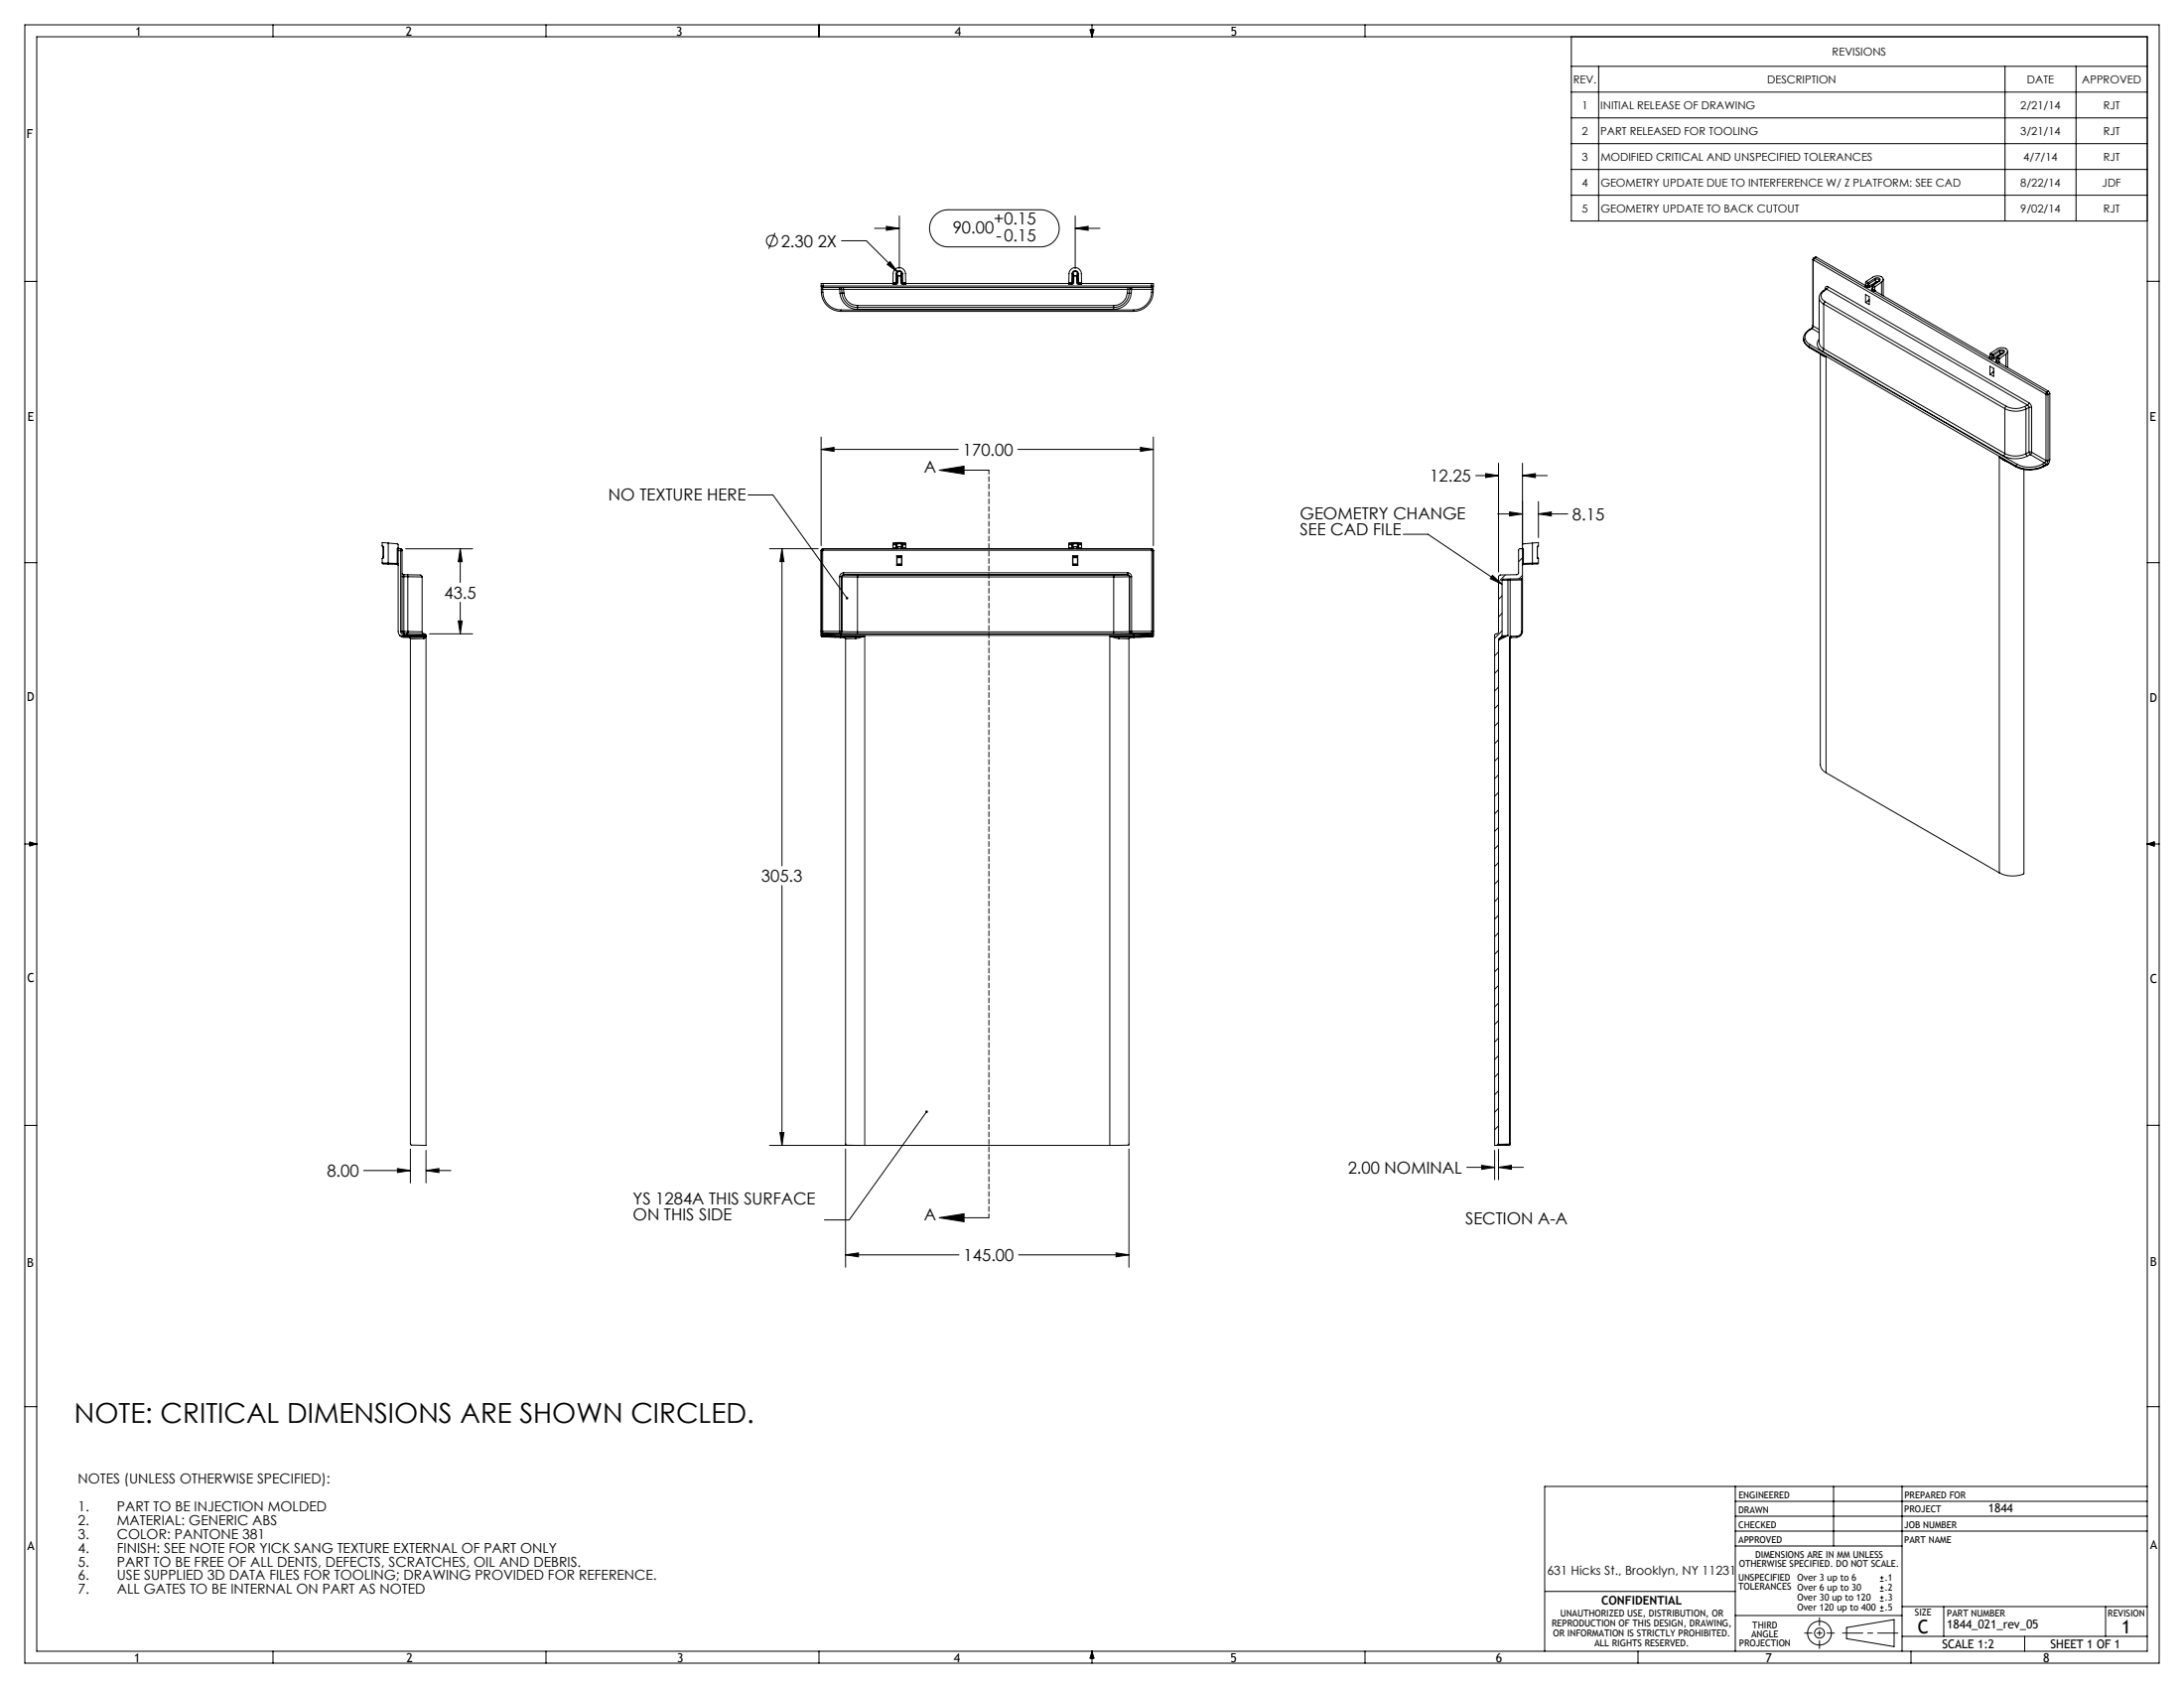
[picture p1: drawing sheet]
<svg xmlns="http://www.w3.org/2000/svg" width="559mm" height="432mm" viewBox="0 0 559 432" stroke-linecap="round" stroke-linejoin="round" font-family="sans-serif">
<g fill="none" stroke="#000" stroke-width=".25">
<path d="M6.3 6.4h546.1v419h-546.1zM9.4 9.4h540v413h-540zM69.8 6.4v3M139.7 6.4v3M209.5 6.4v3M278.9 7.6h1l-.5 1.8zM279.1 7.6l.3 1.8M279.4 6.4v3M279.7 7.6l-.3 1.8M349.2 6.4v3M402 9.4v47.1h147.4M402 17h147.4"/>
<path d="M409 17v39.5M513 17v39.5M531.2 17v39.5M402 30.2h147.4M402 36.8h147.4M402 23.6h147.4M198.3 59.6l-1.6 4M223.8 58.4h6.3M226.8 57.9l3.3 .5-3.3 .5zM230.1 55.2v13.6M239.2 55.1l1.6-1.1 1.5-.3h24a4.8 4.8 0 0 1 4.7 4.7 4.8 4.8 0 0 1-4.7 4.8h-23.7a4.8 4.8 0 0 1-4.4-3 4.8 4.8 0 0 1 1-5.1zM275.1 58.4l3.3-.5v1z"/>
<path d="M275.1 55.2v13.6M275.1 58.4h6.4M402 43.3h147.4M402 49.9h147.4M6.3 72h3.1M210.1 73.2l.5 .3M210.1 73.2h.5M210.1 73.2v.8M210.1 74h.4M210.1 74l.1 .8M210.2 74.8h.3M210.2 74.8a5 5 0 0 0 5 4.9"/>
<path d="M210.5 73.5v.5M210.5 74h4.3M210.5 74v.8M210.5 74.8a4.6 4.6 0 0 0 4.7 4.5M210.6 72.5h-.5v.7M210.6 72.5h18.6M210.6 72.5v.7M210.6 73.2v.3h84M210.6 73.2h84M214.8 73.5v.5M214.8 74l.1 1M214.9 75a4.5 4.5 0 0 0 4.5 4.1"/>
<path d="M215 73.5l.3 .5M215.2 79.3v.4M215.2 79.3h74.8M215.2 79.7h74.8M215.3 61.6h6.4l8 8M215.3 74h-.5M215.3 74h.1M215.3 74l.1 1M215.3 74h.5M215.4 75a4 4 0 0 0 4 3.7M215.4 75h-.5M215.8 73.5v.5"/>
<path d="M215.8 74h72.7M215.8 74l.1 1M215.9 75h-.5M215.9 75a3.5 3.5 0 0 0 3.5 3.2M219.4 78.2v.5M219.4 78.7v.4M219.4 78.2h65.6M219.4 78.7h65.6M219.4 79.1h65.6M227.7 66.9l2 2.7-2.7-2zM228.5 72.3v-2.3a1.57 1.57 0 0 1 1.6-1.5 1.57 1.57 0 0 1 1.6 1.5v2.3M228.5 72.3v.5h.7"/>
<path d="M228.5 72.3h.7M228.5 72.3l-.3 .2M229.2 72.3v.2M229.2 72.5v.3M229.3 70a.82 .82 0 0 1 .8-.8 .82 .82 0 0 1 .8 .8M229.3 70l-.1 2.3M229.5 72.3h-.3M229.5 72.3l-.3 .2M229.5 72.3h.2M229.5 70a.58 .58 0 0 1 .6-.5 .58 .58 0 0 1 .6 .5M229.5 70h-.2M229.5 70v2.3"/>
<path d="M229.5 70.1l.3 .4M229.7 72.3l-.1 .3-.4 .2M229.8 70.5h.6M229.8 70.5l-.1 1.8M230.4 70.5l.1 1.8M230.5 72.3h.2M230.5 72.3l.1 .3 .4 .2M230.7 70l-.3 .5M230.7 70h.2M230.7 70v2.3M230.7 72.3h.3M230.7 72.3l.3 .2"/>
<path d="M230.9 70l.1 2.3M231 72.3v.2M231 72.5v.3M231 72.3h.7M231 72.5h43.2M231.7 72.3l.3 .2M231.7 72.3v.5h-.7M273.5 72.3v-2.3a1.57 1.57 0 0 1 1.6-1.5 1.57 1.57 0 0 1 1.6 1.5v2.3M273.5 72.3v.5h.7M273.5 72.3h.7M273.5 72.3l-.3 .2M274.2 72.3v.2"/>
<path d="M274.2 72.5v.3M274.3 70a.82 .82 0 0 1 .8-.8 .82 .82 0 0 1 .8 .8M274.3 70l-.1 2.3M274.5 72.3h-.3M274.5 72.3l-.3 .2M274.5 72.3h.2M274.5 70a.58 .58 0 0 1 .6-.5 .58 .58 0 0 1 .6 .5M274.5 70h-.2M274.5 70v2.3M274.5 70.1l.3 .4M274.7 72.3l-.1 .3-.4 .2M274.8 70.5h.6"/>
<path d="M274.8 70.5l-.1 1.8M275.4 70.5l.1 1.8M275.5 72.3h.2M275.5 72.3l.1 .3 .4 .2M275.7 70l-.3 .5M275.7 70h.2M275.7 70v2.3M275.7 72.3h.3M275.7 72.3l.3 .2M275.9 70l.1 2.3M276 72.3v.2M276 72.5v.3"/>
<path d="M276 72.3h.7M276 72.5h18.6M276.7 72.3l.3 .2M276.7 72.3v.5h-.7M285 78.2v.5M285 78.7v.4M288.4 75h.5M288.4 75a3.5 3.5 0 0 1-3.4 3.2M288.5 73.5v.5M288.5 74l-.1 1M288.9 75a4 4 0 0 1-3.9 3.7M288.9 75h.5"/>
<path d="M289 74l.2-.3 .3-.2v.5M289 74h-.5M289 74h.5M289 74l-.1 1M289.4 75a4.5 4.5 0 0 1-4.4 4.1M289.5 74h5.2M289.5 74l-.1 1M290 79.3v.4M294.6 73.5h.1M294.6 73.2h.3M294.6 73.2v.3M294.6 72.5h.5v.7"/>
<path d="M294.6 72.5v.7M294.7 74.8a4.6 4.6 0 0 1-4.7 4.5M294.7 74.8h.3M294.7 73.5h.1M294.7 74h.4M294.7 74v.8M294.7 73.5v.5M294.9 73.2l-.2 .3M295 74.8a5 5 0 0 1-5 4.9M295 73.3l-.3 .2M295.1 74l-.1 .8M295.1 73.2l-.1 .2"/>
<path d="M295.1 73.2h-.2M295.1 73.2v.8M295.1 73.2h.1M463.8 66.4v16.9M463.8 66.4l.1 .2M463.9 66.6v16.8M464 66.5l-.1 .1M464 66.1h.3M464 66.5l59.4 34.3M464 66l-.2 .4M464.3 66.1l-.3 .4M464.3 66.1l59.4 34.2"/>
<path d="M464.5 65.8h.2M464.5 65.8l-.5 .3M464.7 65.8l12.6 7.2h-.1M464.7 65.8l-.4 .3M465.4 76.1v11.5M465.4 76.1l.4 1 .8 .7M466.5 74.4a2.17 2.17 0 0 0-1.1 1.8M466.6 77.8l46.4 26.7M466.6 77.8v11.5M466.8 74.4a1.44 1.44 0 0 0-.6 2.2l.8 .6M466.8 74.4h-.3M467 77.2l-.4 .6"/>
<path d="M467 77.2l46.3 26.7M467 73.8l.1 .2M467 73.8v.2M467.1 73.9l.3 .1M467.2 73.9l-.7 .5M467.4 74l-.6 .4M467.4 74l51.4 29.6M467.7 73.4l-.5-.1-.2 .5M467.7 73.4l-.3 .6M467.7 73.4l51.4 29.6M477.3 75.3l1 .6v2l-1-.5zM477.3 72.9l-.1 .3 .5 .3"/>
<path d="M477.3 72.3v.6M477.3 72.3l.6 .3M477.3 72.9l.6 .3M477.5 72l1.7-1.1a1.77 1.77 0 0 1 2.6 .6l-.4 .7M477.5 72l-.2 .3M477.5 72l.5 .3M477.9 72.6h.3M477.9 73.2l-.2 .3M477.9 72.6v.6M478 72.3l.2 .3M478 72.3l-.1 .3M478.2 73.2h-.3"/>
<path d="M478.2 73.2l.2 .3M478.2 72.6v.6M478.3 76.6l-.2 .3M478.3 77l-.2-.1-.8 .5M478.4 73.5h-.7M479 73.8l-.2 .2 .2 .2M479 73.8h.1M479 74.2l.5 .3M479.1 73.2v.1M479.1 73.2v.6M479.1 73.8h.1M479.1 73.7l-.1 .1"/>
<path d="M479.1 73.8v.1M479.1 73.1l-.7 .4M479.1 73.1v.1M479.1 73.9l.6 .3-.2 .3M479.1 73.9l-.1 .3M479.1 73.3l.6 .3M479.1 73.3v.6M479.3 73l-.2 .1M479.3 73l-.2 .3M479.3 73l.5 .3M479.7 74.4l29.4 17M479.7 74.4l-.2 .1"/>
<path d="M479.7 73.6v.8M479.7 71.2a.93 .93 0 0 1 1.4 .4l-.2 .3M479.7 71.2l.2 .3M479.7 71.2l-1.7 1.1M479.8 72.4l-.1 .2M479.8 72.4h.1M479.8 73.3l-.1 .3M479.8 72.4v.1M479.8 74.3v.2M479.8 74.3l-.1 .1M479.9 71.5a.56 .56 0 0 1 .9 .3l-.1 .1M479.9 71.5l-1.7 1.1"/>
<path d="M479.9 71.5v.7M479.9 72.2l-1.7 1M479.9 72.2h.1M479.9 72.2l-.1 .2M480.3 72l-.5 .4M480.5 72l-.6 .2M480.7 71.9h.2M480.7 71.9l-1.5 1.1M480.9 71.9l-1.6 1.1M481.4 72.2l-1.6 1.1M481.4 72.2v3.2M481.9 71.4v4.3"/>
<path d="M549.4 72h3M461.4 86.7v-.1a2.32 2.32 0 0 0 1.5 2M461.5 87.1a1.93 1.93 0 0 0 1.4 1.7M461.6 87.3l.7 1.1 .6 .5M462.9 88.8v.1M462.9 88.8h.1M462.9 84.4h.2M462.9 84.4a2.44 2.44 0 0 0-1.3 2.9M462.9 88.8l.1 .1M462.9 88.6l53 30.6M462.9 88.8l4.3 2.5M462.9 88.6v.2"/>
<path d="M462.9 88.9h.1M463 88.9l4.2 2.4M463.1 84.4a2.05 2.05 0 0 0-1.3 1.9 2.05 2.05 0 0 0 1.4 1.9M463.2 88.2l-.3 .4M463.2 88.2l52.9 30.6M463.4 84h.2M463.4 84l-.5 .4M463.6 84l-.5 .4M463.6 84l1.8 1.1M463.8 83.3l-.4 .7M463.8 83.3l.1 .1M463.9 83.4l-.3 .6"/>
<path d="M463.9 83.4l1.5 .9M465.4 86.8a1.89 1.89 0 0 0 .9 3.1M465.4 87.6v.1a2.08 2.08 0 0 0 1.2 1.6M465.7 90.5v105.1a2.41 2.41 0 0 0 1.5 2.1M466 90.7l.5 .4 .7 .2M466.3 89.9l46.3 26.7M466.6 89.3l-.3 .6M466.6 89.3l46.4 26.7M467.2 91.3v106.4M509 91.3l.1 .1M509.1 93.7l1 .5v2.1l-1-.6zM509.2 91.2l-.2 .4 .5 .3"/>
<path d="M509.2 90.6v.6M509.2 90.6l.5 .3M509.2 91.2l.5 .4M509.3 90.3l1.7-1a1.77 1.77 0 0 1 2.7 .5l-.5 .7M509.3 90.3l-.1 .3M509.3 90.3l.6 .3M509.7 90.9h.4M509.7 91.6l-.2 .3M509.7 90.9v.7M509.9 90.6l.2 .3M509.9 90.6l-.2 .3M509.9 95.3l.2 .1"/>
<path d="M509.9 95.3l-.8 .4M510.1 91.6h-.4M510.1 91.6l.1 .3M510.1 90.9v.7M510.1 95l-.2 .3M510.2 91.9h-.7M510.8 92.2l-.2 .2 .2 .2M510.8 92.2h.1M510.8 92.6l.5 .3M510.9 91.6v.6M510.9 92.2h.1M510.9 92.1l-.1 .1"/>
<path d="M510.9 91.6l.1 .1M510.9 92.2l.1 .1M510.9 91.5l-.7 .4M510.9 91.4v.2M511 92.3l.5 .3-.2 .3M511 92.3l-.2 .3M511 91.7l.5 .3M511 91.7v.6M511 91.4h-.1M511 91.4h.1M511.1 91.4l-.1 .3M511.1 91.4l.5 .3"/>
<path d="M511.5 92.8l12.6 7.3M511.5 92.8l-.2 .1M511.5 92v.8M511.5 89.6a.94 .94 0 0 1 1.4 .3l-.2 .4M511.5 89.6l.2 .3M511.5 89.6l-1.6 1M511.6 90.7l-.1 .3M511.6 90.7h.1M511.6 92.7l.1 .2zM511.6 91.7l-.1 .3M511.7 90.7v.2M511.7 92.7l-.2 .1"/>
<path d="M511.7 89.9a.56 .56 0 0 1 .9 .3M511.7 89.9l-1.6 1M511.7 89.9v.7M511.7 90.6l-1.6 1M511.7 90.6h.1M511.7 90.6l-.1 .1M512.1 90.4l-.4 .3M512.3 90.4l-.6 .2M512.5 90.2l.2 .1M512.6 90.2l-1.6 1.2M512.7 90.3l-1.6 1.1M513.2 90.5l-1.6 1.2"/>
<path d="M513.2 90.5v3.3M513.7 89.8v4.2M210.1 115l3.3-.6v1.1zM210.1 111.8v27.8M210.1 115h35.1M260.4 115h34.7M291.8 114.4l3.3 .6-3.3 .5zM295.1 111.8v27.8M383.4 118.5v27.8M389.5 118.5v20.6M511.5 116.9l4.4 2.6M511.5 116.9l1 .7 1 .5"/>
<path d="M511.5 116.9l4.4 2.5M511.5 116.9v106.4M512.6 116.6a6.9 6.9 0 0 0 6.1 .1M513 104.5a6.2 6.2 0 0 0 5.4 .1M513 116a6.1 6.1 0 0 0 5.4 .1M513 116l-.4 .6M513 104.5v11.5M513.3 103.9l-.3 .6M513.3 103.9l1.7 .6a5.5 5.5 0 0 0 3-.5M515.9 119.4h.1M515.9 119.4v.1M515.9 119.2v.2"/>
<path d="M515.9 119.4a8.3 8.3 0 0 0 5.1 .5M515.9 119.4l.1 .1M515.9 119.5h.1M515.9 119.5a8.2 8.2 0 0 0 5 .6M516.1 118.8l-.2 .4M518 104l.4 .6M518.4 116.1l.3 .6M518.4 104.6v11.5M518.8 103.6l.3 .6M518.8 103.6l-.8 .4M519.1 103l.5 .6 .2 .6M519.1 103l-.3 .6"/>
<path d="M519.1 104.2h.7M519.1 115.7h.7M519.1 115.7l.4 .6M519.1 104.2l-.7 .4M519.1 104.2v11.5M519.1 115.7l-.7 .4M519.5 116.3l-.8 .4M519.5 116.3l3.6 2.1M519.8 115.7l-.3 .6M519.8 115.7l3.7 2.1M519.8 104.2v11.5M521 119.9l-.1 .2"/>
<path d="M522.6 118.7l.2 .5M522.6 118.7a7.1 7.1 0 0 1-6.5 .1M522.8 119.4l-1.9 .7M522.8 119.2a7.7 7.7 0 0 1-6.9 0M522.8 119.3l-1.8 .6M522.8 119.3v.1M522.8 119.2v.1M523.1 118.4l.3 .4M523.1 118.4l-.5 .3M523.4 118.8l-.6 .4M523.4 100.8l.1 .1M523.5 100.9v.1"/>
<path d="M523.5 101h.5M523.5 117.8h.5M523.5 117.8l-.4 .6M523.5 101v16.8M523.7 100.3l.2 .3M523.7 100.3l-.3 .5M523.9 100.6l-.4 .3M523.9 100.6l.1 .4M524 117.8l-.2 .6-.4 .4M524 101v16.8M524.1 100.1l.4 .6M524.1 100.1l-.4 .2"/>
<path d="M524.1 118.7l-1.3 .7M524.1 118.7l-1.3 .6M524.5 100.7v16.9l-.4 1.1M524.5 100.7l-.5 .3M97.8 138.8l1.5 .1M97.8 138.8v.8M97.8 139.6l.1 .1M97.8 139.6l.2 .2M97.9 139.7l.2 .4M97.9 139.7l.1 .1M98 139.8l.1 .3M99.3 138.9l2.5 .3 .1 1.2"/>
<path d="M99.3 138.9v5.2M191.4 126.6h6.4l18.9 26.4M228.5 139.4v1M228.5 139.4h.7M228.5 139.1v.3M228.5 139.1l.2-.2 1.4-.1 1.4 .1 .2 .2M228.5 139.1h.7M229.2 139.1v.3M229.2 139.4h.3M229.2 139.1l.3 .3M229.2 139.4v.7M229.3 138.9l.2 .3"/>
<path d="M229.3 138.9h1.6M229.3 138.9l-.1 .2M229.5 139.4v.7M229.5 139.2h1.2M229.5 139.2v.9M229.5 139.2v.2M230.7 139.2v.9M230.7 139.2v.2M230.7 139.4h.3M230.7 139.4v.7M230.9 138.9l-.2 .3M230.9 138.9l.1 .2"/>
<path d="M231 139.1v.3M231 139.1l-.3 .3M231 139.4h.7M231 139.4v.7M231 139.1h.7M231.7 139.1v.3M231.7 139.4v1M240.3 120.3l6.4-1v2zM240.3 120.3h12.7M273.5 139.4v1M273.5 139.4h.7M273.5 139.1v.3"/>
<path d="M273.5 139.1l.2-.2 1.4-.1 1.4 .1 .2 .2M273.5 139.1h.7M274.2 139.1v.3M274.2 139.4h.3M274.2 139.1l.3 .3M274.2 139.4v.7M274.3 138.9l.2 .3M274.3 138.9h1.6M274.3 138.9l-.1 .2M274.5 139.4v.7M274.5 139.2h1.2M274.5 139.2v.9"/>
<path d="M274.5 139.2v.2M275.7 139.2v.9M275.7 139.2v.2M275.7 139.4h.3M275.7 139.4v.7M275.9 138.9l-.2 .3M275.9 138.9l.1 .2M276 139.1v.3M276 139.1l-.3 .3M276 139.4h.7M276 139.4v.7M276 139.1h.7"/>
<path d="M276.7 139.1v.3M276.7 139.4v1M359 136.7h6.4l18.9 12.7M377.6 121.7h5.8M380.1 121.2l3.3 .5-3.3 .5zM383.2 131.5h6.3M386.2 131l3.3 .5-3.3 .5zM389.5 121.7l3.3-.5v1zM389.5 121.7h6.4M392.1 138.9l-2.3 .2-.2 .2-.1 8.5-.3 .3M392.1 138.9v5.2M393.3 139.9l.1 .2"/>
<path d="M393.4 139.8l-.1 .1M393.5 139.7l-.2 .4M393.5 139.7l-.1 .1M393.6 139.6l-.2 .2M393.6 131.5l3.3-.5v1zM393.6 128.3v9.2M393.6 131.5h7.6M393.6 138.8l-1.5 .1M393.6 138.8v.8M393.6 139.6l-.1 .1M517.8 120.1v103.4a6.9 6.9 0 0 1-6.3-.2M6.3 143.9h3.1"/>
<path d="M97.8 142.9v1.2M97.8 142.8v.1M97.9 142.9h-.1M98 142.7l-.1 .2M98 142.7l-.2 .2M98.1 140.1h.1M98.1 142.5h.1M98.1 140.1v2.4M98.1 142.5v.1M98.1 142.5l-.2 .4M98.1 142.6l-.1 .1M99.3 144.3l2.3 .1"/>
<path d="M99.3 144.1l-1.5-.1 .2 .2 1.3 .1M99.3 144.1v.2M99.3 144.1h2.3M101.6 144.1h.3M101.6 144.1v.3M101.6 144.4l.3 .2M101.9 140.9v20.6l.5 1.1M101.9 140.4v.5M101.9 140.4h-.3v3.7M101.9 140.1l.2 .3M101.9 140.9h.6M101.9 140.4h.6"/>
<path d="M102.5 140.4l.3 .1M102.5 140.9h.3M102.5 140.9v20.6M102.5 140.4h.1M102.5 140.4v.5M102.6 140.4l.2 .5M102.8 140.6l.1 .2M102.8 140.9h.1M102.9 147.5h.4M102.9 140.9v20.6M102.9 146.7l.5 .3M103.3 147.5v14"/>
<path d="M103.3 147.5h1M103.4 147l-.1 .5M103.4 147h.9M103.8 140.4h17.1M104.3 147v.5M104.3 147l1.3 .1a3.1 3.1 0 0 1 2.4 .3v.2M104.3 147.5l3.7 .1M104.3 147.5v14M108 147.6v14M117.2 158.8h1.1l-.5 3.3zM117.8 140.4l.5 3.3h-1.1zM117.8 140.4v8.6"/>
<path d="M117.8 154.1v8M196.9 140.4h12.4M200.1 140.4l.5 3.3h-1zM200.1 140.4v81.1M210.1 140.9v21.7M210.1 140.9h.1M210.1 140.9h.4M210.5 140.9v20.6M210.6 140.4l-.4 .1-.1 .4M210.6 140.4h17.9M210.6 140.4h.1M210.6 140.4v.4"/>
<path d="M210.6 140.4l-.3 .1-.2 .4M210.6 140.4h84M210.6 140.8l-.1 .1M210.6 140.8h84M214.8 147.5h.5M214.8 147.5v14M215.3 147.5h.1M215.3 147.5v14M215.4 147.5l4 .1M215.4 147.5v14M215.8 147l-.3 .2-.2 .3M215.8 146.5v.5"/>
<path d="M215.8 146.5a1 1 0 0 0-1 1M215.8 147h.1M215.8 147h72.7M215.8 146.5h72.7M215.9 147l-.3 .2-.2 .3M215.9 147l3.5 .1M219.4 147.1v.5M219.4 147.6v14M219.4 147.6h65.6M219.4 147.1h65.6M229.2 140.1v.3h.5M229.2 140.1h-.7v.3"/>
<path d="M229.4 144.6h1.4M229.4 142.1h1.4M229.4 142.1v2.5M229.4 142.1l.1 .4M229.5 140.1h-.3M229.5 140.1l.2 .3M229.5 144.3v.3M229.5 142.5h1.2M229.5 144.3h1.2M229.5 142.5v1.8M229.5 140.1h.1M229.5 142.4a.74 .74 0 0 0 1.2 0"/>
<path d="M229.5 140.1l.3 .2M229.5 140.1l.6-.2 .6 .2M229.8 140.3h.6M229.8 140.3l-.1 .1M230.4 140.3l.1 .1M230.7 140.1l-.3 .2M230.7 144.3v.3M230.7 142.5v1.8M230.7 140.1h.1M230.7 140.1h.3M230.7 140.1l-.2 .3M230.7 144.6h-1.3"/>
<path d="M230.7 144.6h.1M230.8 142.1v2.5M230.8 142.1l-.1 .4M231 140.1v.3h-.5M231 140.1h.7v.3M231.7 140.4h41.8M274.2 140.1v.3h.5M274.2 140.1h-.7v.3M274.4 144.6h1.4M274.4 142.1h1.4M274.4 142.1v2.5M274.4 142.1l.1 .4"/>
<path d="M274.5 140.1h-.3M274.5 140.1l.2 .3M274.5 144.3v.3M274.5 142.5h1.2M274.5 144.3h1.2M274.5 142.5v1.8M274.5 140.1h.1M274.5 142.4a.74 .74 0 0 0 1.2 0M274.5 140.1l.3 .2M274.5 140.1l.6-.2 .6 .2M274.8 140.3h.6M274.8 140.3l-.1 .1"/>
<path d="M275.4 140.3l.1 .1M275.7 140.1l-.3 .2M275.7 144.3v.3M275.7 142.5v1.8M275.7 140.1h.1M275.7 140.1h.3M275.7 140.1l-.2 .3M275.8 142.1v2.5M275.8 142.1l-.1 .4M276 140.1v.3h-.5M276 140.1h.7v.3M276.7 140.4h17.9"/>
<path d="M285 147.1v.5M285 147.6v14M288.4 147l-3.4 .1M288.4 147l.4 .2 .1 .3M288.5 147l.4 .2 .1 .3M288.5 146.5v.5M288.5 146.5a1 1 0 0 1 1 1M288.5 147h-.1M288.9 147.5l-3.9 .1M288.9 147.5v14M289 147.5h.5M289 147.5h-.1"/>
<path d="M289 147.5v14M289.5 147.5v14M294.6 140.8h.1M294.6 140.4v.4M294.6 140.4l.3 .1M294.6 140.4l.4 .1 .1 .4M294.6 140.4h.1M294.7 140.8v.1M294.7 140.9h.4M294.7 140.9v20.6M294.9 140.5l-.2 .3M294.9 140.5l.2 .4"/>
<path d="M295.1 140.9v21.7M295.1 140.9h.1M381.9 147.2l2.4 2.2-3-1.4zM384.3 148.4v14.2M384.3 152.4l-.9 .9M384.3 156.9l-.9 .9M385.2 147.1l-1.4 1.4M385.8 148.4h-1.5M385.8 148.4v14.2M385.9 148.1l-.1 .3M386.5 148.1l-.1 14.8M389.2 148.1l.3-.2v.5"/>
<path d="M389.2 148.1h-4.6l-.3 .3M389.2 148.1l.1 .3M389.3 148.4h.2M389.3 148.4h-3.5M389.3 148.4v13.1M389.5 144.1h.3M389.5 140.1l-.2 .3M389.5 148.4v13.1M389.5 142.7l-1 1M389.5 147.2l-.9 .9M389.8 144.3l-.3 .2M389.8 144.3v.1"/>
<path d="M389.8 144.4l-.3 .2M389.8 144.1v-3.7h-1l-.3 .4v6l-.4 .2-4.3 .1-.3 .3-.1 14.2-.1 .4-.7 .2-.2 .3v130.5h.8M389.8 144.1v.2M392.1 144.1l1.5-.1-.2 .3h-1.3M392.1 144.1v.2M392.1 144.1h-2.3M392.1 144.3l-2.3 .1M393.3 142.5l.2 .4M393.3 140.1v2.4M393.4 142.5v.2M393.4 142.7l.1 .2M393.4 142.7l.2 .2"/>
<path d="M393.5 142.9h.1M393.6 142.9v1.2M549.4 143.9h3M102.3 162.6l.1 .1M102.4 162.6l.3 .3M102.5 161.5a.87 .87 0 0 0 .9 .9M102.5 161.5h.4M102.7 162.9l2.1 .2M102.9 161.5l.1 .4 .4 .1M102.9 161.5h.4M103.3 161.5l.1 .5M103.3 161.5h1"/>
<path d="M103.4 162v.4M103.4 162.4h.7M103.4 162h.7M104.1 162.6v.2M104.1 162v.4M104.1 162.4l4.9 .1M104.1 162l4.5 .1 .4 .4M104.1 162.4v.2M104.1 162.6h-1.7M104.1 162.8l-1.4 .1M104.3 161.5l.1 .5M104.3 161.5l3.7 .1"/>
<path d="M104.8 163.1h.1M106.1 162.8h-2M106.1 162.8l2.7 .2M106.2 162.6l2.8 .1M106.2 162.6h-2.1M106.2 162.6l-.1 .2M108 161.6l.1 .4 .4 .1M108.4 163.3l-3.4 .1M108.8 163l-4 .1M108.8 163l-.4 .3M108.8 162.9v.1M109 162.8l-.1 .3-.5 .2"/>
<path d="M109 162.7l-.2 .3M109 162.7h.1M109 162.5v130.5l-3.8-.1-.2-.2v-129.4l-.2-.2M109.9 162.1h11M210.1 162.6l.3 .3M210.1 162.4h.1M210.2 162.4l5 .1M210.2 162.6l.2 .2M210.2 162.4v.2M210.2 162.6h-.1M210.4 162.9l4.7 .2M210.4 162.8v.1"/>
<path d="M210.5 161.5h-.4v.9M210.5 161.5v.5M210.5 161.5h4.3M210.5 162l-.4 .4M210.5 162h4.3M210.5 162h.1M210.5 162l-.3 .4M210.6 162l4.6 .1M210.7 162.6l4.4 .1M210.7 162.6h-.5M210.7 162.6l.2 .2M210.9 162.8l4.2 .2"/>
<path d="M210.9 162.8h-.5M214.8 161.5v.5M214.8 161.5h.5M214.8 162h.1M215.1 163.1h.8M215.1 163h3.7M215.1 163v.1M215.1 162.7v.3M215.1 162.7h6.1M215.2 162.1v.4M215.2 162.7v.3M215.2 162.1h74.8"/>
<path d="M215.2 162.5h74.8M215.2 162.5v.2M215.3 161.5l-.1 .4-.4 .1M215.3 161.5h.1M215.4 161.5l-.1 .4-.4 .1M215.4 161.5l4 .1M215.9 163.1l.5 .3M216.4 163.4v129.3v.2h.3l4.5 .1M218.8 163l.1 .3M218.8 163l-2.9 .1M218.9 163.3l-2.5 .1M219.4 161.6v.5l-4.5-.1"/>
<path d="M219.4 161.6h65.6M221.2 162.7l-2.4 .3M221.2 162.7l-2.3 .6M221.2 162.7v130.3M284 162.7l2.3 .6M284 162.7l2.4 .3M284 162.7h6M284 162.7v130.3M285 161.6v.5l4.4-.1M286.3 163.3l2.6 .1M286.4 163l-.1 .3M286.4 163l2.9 .1"/>
<path d="M286.4 163h3.7M288.9 163.4l-.1 129.3v.2h-.3l-4.5 .1M288.9 161.5l.2 .4 .3 .1M288.9 161.5l-3.9 .1M289 161.5l.2 .4 .3 .1M289 161.5h.5M289 161.5h-.1M289.3 163.1h.1M289.3 163.1l-.4 .3M289.3 163.1h.8M289.5 161.5v.5M289.5 162h-.1"/>
<path d="M289.5 162h5.2M289.5 161.5h5.2M290 162.1v.4M290 162.7h.1M290 162.7v.3M290 162.5v.2M290.1 162.7v.3M290.1 163v.1M294.3 162.8l-4.2 .2M294.3 162.8h.5M294.5 162.6h.5M294.5 162.6l-4.4 .1"/>
<path d="M294.5 162.6l-.2 .2M294.6 162l-4.6 .1M294.7 162l.3 .4M294.7 162h-.1M294.7 162l.4 .4M294.7 162h.1M294.7 161.5h.4v.9M294.7 161.5v.5M294.8 162.8v.1M294.8 162.9l-4.7 .2M295 162.4l-5 .1M295 162.6l-.2 .2"/>
<path d="M295 162.4v.2M295 162.6h.1M295.1 162.4h-.1M295.1 162.6l-.3 .3M383.4 166.8l-1 1M383.4 171.3l-1 1M383.4 175.7l-1 1M383.7 163.6h-.2M384 163.1l-.3 .5M384 163.1h.1M384.1 163.1h-.1M384.3 162.6l-.2 .4-.6 .3-.1 .3v129.1"/>
<path d="M384.3 161.4l-1.9 1.9M385.8 162.6l-2.1 1M385.8 162.6h-1.5M385.8 162.6l-1.6 .4M386.2 163.3h.2M386.2 163.3v129.4M386.4 162.9l-.2 .4M386.4 162.9l.1 .2M386.4 163.3v129.4M386.5 163.1l-.1 .2M386.7 163.1h-.2M386.7 162.8v.3"/>
<path d="M386.7 162.8l-.3 .1M388.1 163l-1.4 .1M388.1 163h.1M388.2 162.7l-.1 .3M388.2 162.7l-1.5 .1M389.3 161.5a1.2 1.2 0 0 1-1.1 1.2M389.3 161.5h.2M389.5 161.9a1.46 1.46 0 0 1-1.4 1.1M389.5 161.5v.4M383.4 180.2l-1 1M383.4 184.7l-1 1M383.4 189.2l-1 1"/>
<path d="M383.4 193.7l-1 1M383.4 198.2l-1 1M467.2 197.7l44.3 25.6M6.3 215.9h3.1M7.6 215.4l1.8 .5-1.8 .5zM7.6 215.6l1.8 .3M9.4 215.9l-1.8 .3M383.4 202.7l-1 1M383.4 207.2l-1 1M383.4 211.7l-1 1M383.4 216.2l-1 1M549.4 215.9h3"/>
<path d="M549.4 215.9l1.8 .3M549.4 215.9l1.8-.6v1.2zM551.2 215.6l-1.8 .3M200.1 226.5v66.5M383.4 220.7l-1 1M383.4 225.1l-1 1M383.4 229.6l-1 1M383.4 234.1l-1 1M383.4 238.6l-1 1M383.4 243.1l-1 1M383.4 247.6l-1 1M383.4 252.1l-1 1"/>
<path d="M383.4 256.6l-1 1M383.4 261.1l-1 1M383.4 265.6l-1 1M383.4 270l-1 1M383.4 274.5l-1 1M383.4 279l-1 1M6.3 287.9h3.1M93 299.4h12M101.7 298.9l3.3 .5-3.3 .5zM105 293.9v8.7M109 299.4l3.3-.5v1zM109 294.3v8.3"/>
<path d="M109 299.4h6.4M196.9 293h23.1M199.6 289.7h1l-.5 3.3zM216.4 293.9v30.3M221.2 293h62.8M237.1 284.4l-19.8 27.7h-6.4M288.9 293.9v30.3M375.3 298.6h7.1M379.1 298.1l3.3 .5-3.3 .5zM382.4 294.3v7.5M383.4 298.6l3.3-.5v1zM383.4 294v7.8"/>
<path d="M383.4 298.6h6.4M383.4 292.7l-.2 .3M383.4 283.5l-1 1M383.4 288l-1 1M383.4 292.5l-.5 .5M383.5 292.7l2.7 .2M386.2 292.9l-3 .1M386.2 292.9h.1M386.2 292.7h-2.8M386.2 292.7v.2M386.3 292.9h-.1M386.4 292.8l-.1 .1"/>
<path d="M386.4 292.7h-.2M386.4 292.7v.1M386.4 292.7h.1M549.4 287.9h3M240.3 311.5l6.4-1v2zM240.3 311.5h12.7M216.4 321l3.3-.5v1zM216.4 321h29M260.6 321h28.3M285.5 320.5l3.4 .5-3.4 .5zM6.3 359.8h3.1M549.4 359.8h3"/>
<path d="M444 384h105.4M444 387.9h105.4M444 380.2v42.2M444 395.5h42.7M444 391.7h105.4M469.1 380.2v15.3M486.7 380.2v42.2M549.4 380.2h-154.2v42.2M395.3 407.1h48.7M444 413.3h42.7M472.5 416.3l12.1-2v6.9l-12.1-2zM481 404.5h.9"/>
<path d="M481 403.6h.9M481 407h.9M481 406.1h.9M481 409.6h.9M481 408.7h.9M481 412.1h.9M481 411.2h.9M481.5 403.2v.8M481.5 405.7v.9M481.5 408.2v.9M481.5 410.8v.9M486.7 418.6h62.7"/>
<path d="M486.7 411h62.7M497.3 411v7.6M518 418.6v3.8M538.7 411v7.6M69.8 422.4v3M139.7 422.4v3M209.5 422.4v3M279.4 422.4v3M279.4 422.4l.5 1.8h-1zM279.4 422.4l.3 1.8M279.4 422.4l-.3 1.8M349.2 422.4v3"/>
<path d="M419.1 422.4v3M488.9 422.4v3"/>
<circle cx="197.5" cy="61.6" r="1.41"/>
<circle cx="465.5" cy="417.8" r="1.27"/>
<circle cx="465.5" cy="417.8" r="3"/>
</g>
<path d="M253 120.3v191.2" fill="none" stroke="#000" stroke-width=".25" stroke-dasharray="1.3 .6" stroke-dashoffset=".3"/>
<path d="M461.7 417.8h7.6" fill="none" stroke="#000" stroke-width=".25" stroke-dasharray="15.2 1.3 1.3 1.3" stroke-dashoffset="13.3"/>
<path d="M465.5 413.8v7.9" fill="none" stroke="#000" stroke-width=".25" stroke-dasharray="15.2 1.3 1.3 1.3" stroke-dashoffset="13.2"/>
<path d="M471.4 417.8h14.2" fill="none" stroke="#000" stroke-width=".25" stroke-dasharray="15.2 1.3 1.3 1.3" stroke-dashoffset="10.1"/>
<g fill="#000">
<path d="M210.1 115l3.3-.6v1.1zM291.8 114.4l3.3 .6-3.3 .5zM200.1 140.4l.5 3.3h-1zM199.6 289.7h1l-.5 3.3zM216.4 321l3.3-.5v1zM285.5 320.5l3.4 .5-3.4 .5zM226.8 57.9l3.3 .5-3.3 .5zM275.1 58.4l3.3-.5v1zM227.7 66.9l-.7 .7 2.7 2zM117.2 158.8h1.1l-.5 3.3zM117.8 140.4l.5 3.3h-1.1zM101.7 298.9l3.3 .5-3.3 .5zM109 299.4l3.3-.5v1zM379.1 298.1l3.3 .5-3.3 .5zM383.4 298.6l3.3-.5v1zM386.2 131l3.3 .5-3.3 .5zM393.6 131.5l3.3-.5v1zM389.5 121.7l3.3-.5v1zM380.1 121.2l3.3 .5-3.3 .5z"/>
<path d="M240.3 120.3l6.4-1v2zM240.3 311.5l6.4-1v2zM236.8 284.2a.34 .34 0 0 0 .1 .5 .34 .34 0 0 0 .4-.1 .34 .34 0 0 0 0-.5l-.2 .3 .2-.3zM216.5 152.8v.4l.4 .1-.2-.3 .3 .2-.1-.4zM381.9 147.2l2.4 2.2-3-1.4z"/>
</g>
<text font-size="7.1" x="19" y="364">NOTE: CRITICAL DIMENSIONS ARE SHOWN CIRCLED.</text>
<g font-size="4.8">
<text x="490.7" y="417.9">C</text>
<text x="542.9" y="417.9">1</text>
</g>
<g font-size="4.2">
<text x="243.8" y="59.8">90.00</text>
<text x="254.3" y="57.5">+0.15</text>
<text x="199.8" y="63.2">2.30 2X</text>
<text x="254.9" y="61.6">-0.15</text>
<text x="246.4" y="116.6">170.00</text>
<text x="236.4" y="121">A</text>
<text x="365.8" y="123.3">12.25</text>
<text x="155.7" y="128.1">NO TEXTURE HERE</text>
<text x="332.6" y="132.8">GEOMETRY CHANGE</text>
<text x="332.6" y="136.9">SEE CAD FILE</text>
<text x="402.3" y="133.1">8.15</text>
<text x="113.6" y="153.1">43.5</text>
<text x="194.8" y="225.6">305.3</text>
<text x="83.7" y="301">8.00</text>
<text x="344.9" y="300.2">2.00 NOMINAL</text>
<text x="161.9" y="308">YS 1284A THIS SURFACE</text>
<text x="161.9" y="312.2">ON THIS SIDE</text>
<text x="236.4" y="312.3">A</text>
<text x="374.9" y="313.3">SECTION A-A</text>
<text x="246.5" y="322.6">145.00</text>
</g>
<g font-size="3.5">
<text x="19.9" y="379.5">NOTES (UNLESS OTHERWISE SPECIFIED):</text>
<text x="19.9" y="386.6">1.</text>
<text x="29.9" y="386.6">PART TO BE INJECTION MOLDED</text>
<text x="19.9" y="390.1">2.</text>
<text x="19.9" y="393.6">3.</text>
<text x="29.9" y="390.1">MATERIAL: GENERIC ABS</text>
<text x="29.9" y="393.6">COLOR: PANTONE 381</text>
<text x="19.9" y="397.2">4.</text>
<text x="19.9" y="400.7">5.</text>
<text x="29.9" y="397.2">FINISH: SEE NOTE FOR YICK SANG TEXTURE EXTERNAL OF PART ONLY</text>
<text x="29.9" y="400.7">PART TO BE FREE OF ALL DENTS, DEFECTS, SCRATCHES, OIL AND DEBRIS.</text>
<text x="19.9" y="404.2">6.</text>
<text x="19.9" y="407.8">7.</text>
<text x="29.9" y="404.2">USE SUPPLIED 3D DATA FILES FOR TOOLING; DRAWING PROVIDED FOR REFERENCE.</text>
<text x="29.9" y="407.8">ALL GATES TO BE INTERNAL ON PART AS NOTED</text>
</g>
<g font-size="3.2">
<text x="34.6" y="9.1">1</text>
<text x="103.8" y="9.1">2</text>
<text x="173" y="9">3</text>
<text x="244.3" y="9.2">4</text>
<text x="314.9" y="9.1">5</text>
<text x="6.8" y="35.2">F</text>
<text x="7" y="107.6">E</text>
<text x="550" y="107.6">E</text>
<text x="6.9" y="179.3">D</text>
<text x="550" y="179.5">D</text>
<text x="7" y="251.3">C</text>
<text x="550.1" y="251.5">C</text>
<text x="550.1" y="324">B</text>
<text x="6.9" y="324">B</text>
<text x="7" y="396.4">A</text>
<text x="550.2" y="396.3">A</text>
<text x="395.8" y="402.8">631 Hicks St., Brooklyn, NY 11231</text>
<text x="34.4" y="425.2">1</text>
<text x="104" y="425.2">2</text>
<text x="173.3" y="425.2">3</text>
<text x="244" y="425.2">4</text>
<text x="314.9" y="425.2">5</text>
<text x="382.7" y="425.2">6</text>
<text x="451.8" y="425.2">7</text>
<text x="522.8" y="425.2">8</text>
</g>
<g font-size="3.1">
<text x="508.7" y="386.9">1844</text>
<text x="409.7" y="410.5">CONFIDENTIAL</text>
<text x="498.1" y="416.6">1844_021_rev_05</text>
<text x="496.9" y="421.7">SCALE 1:2</text>
<text x="524.6" y="421.7">SHEET 1 OF 1</text>
</g>
<g font-size="2.8">
<text x="468.8" y="14.2">REVISIONS</text>
<text x="402.5" y="21.3">REV.</text>
<text x="452.1" y="21.3">DESCRIPTION</text>
<text x="518.6" y="21.3">DATE</text>
<text x="532.7" y="21.3">APPROVED</text>
<text x="404.8" y="27.9">1</text>
<text x="409.5" y="27.9">INITIAL RELEASE OF DRAWING</text>
<text x="516.9" y="27.9">2/21/14</text>
<text x="538.2" y="27.9">RJT</text>
<text x="404.8" y="34.5">2</text>
<text x="409.5" y="34.5">PART RELEASED FOR TOOLING</text>
<text x="516.9" y="34.5">3/21/14</text>
<text x="538.2" y="34.5">RJT</text>
<text x="404.8" y="41.1">3</text>
<text x="409.5" y="41.1">MODIFIED CRITICAL AND UNSPECIFIED TOLERANCES</text>
<text x="517.7" y="41.1">4/7/14</text>
<text x="538.2" y="41.1">RJT</text>
<text x="404.8" y="47.7">4</text>
<text x="409.5" y="47.7">GEOMETRY UPDATE DUE TO INTERFERENCE W/ Z PLATFORM: SEE CAD</text>
<text x="517" y="47.7">8/22/14</text>
<text x="537.9" y="47.7">JDF</text>
<text x="404.8" y="54.3">5</text>
<text x="409.5" y="54.3">GEOMETRY UPDATE TO BACK CUTOUT</text>
<text x="517" y="54.3">9/02/14</text>
<text x="538.2" y="54.3">RJT</text>
</g>
<g font-size="2.4">
<text x="444.8" y="383.2">ENGINEERED</text>
<text x="487.3" y="383.2">PREPARED FOR</text>
<text x="444.8" y="387">DRAWN</text>
<text x="487.3" y="386.9">PROJECT</text>
<text x="444.8" y="394.6">APPROVED</text>
<text x="444.8" y="390.8">CHECKED</text>
<text x="487.2" y="394.6">PART NAME</text>
<text x="487.2" y="390.8">JOB NUMBER</text>
<text x="444.9" y="400.9">OTHERWISE SPECIFIED. DO NOT SCALE.</text>
<text x="449.1" y="398.6">DIMENSIONS ARE IN MM UNLESS</text>
<text x="444.8" y="404.4">UNSPECIFIED</text>
<text x="444.8" y="406.7">TOLERANCES Over 6 up to 30</text>
<text x="459.9" y="404.5">Over 3 up to 6</text>
<text x="482.2" y="404.5">.1</text>
<text x="482.2" y="407">.2</text>
<text x="399.2" y="413.6">UNAUTHORIZED USE, DISTRIBUTION, OR</text>
<text x="459.9" y="409.6">Over 30 up to 120</text>
<text x="459.9" y="412.1">Over 120 up to 400</text>
<text x="482.2" y="409.6">.3</text>
<text x="482.2" y="412.1">.5</text>
<text x="490" y="413.4">SIZE</text>
<text x="498.1" y="413.4">PART NUMBER</text>
<text x="539.3" y="413.4">REVISION</text>
<text x="397.1" y="416.1">REPRODUCTION OF THIS DESIGN, DRAWING,</text>
<text x="397.4" y="418.7">OR INFORMATION IS STRICTLY PROHIBITED.</text>
<text x="448.1" y="418.9">ANGLE</text>
<text x="448.4" y="416.6">THIRD</text>
<text x="408" y="421.2">ALL RIGHTS RESERVED.</text>
<text x="445" y="421.2">PROJECTION</text>
</g>
</svg>
